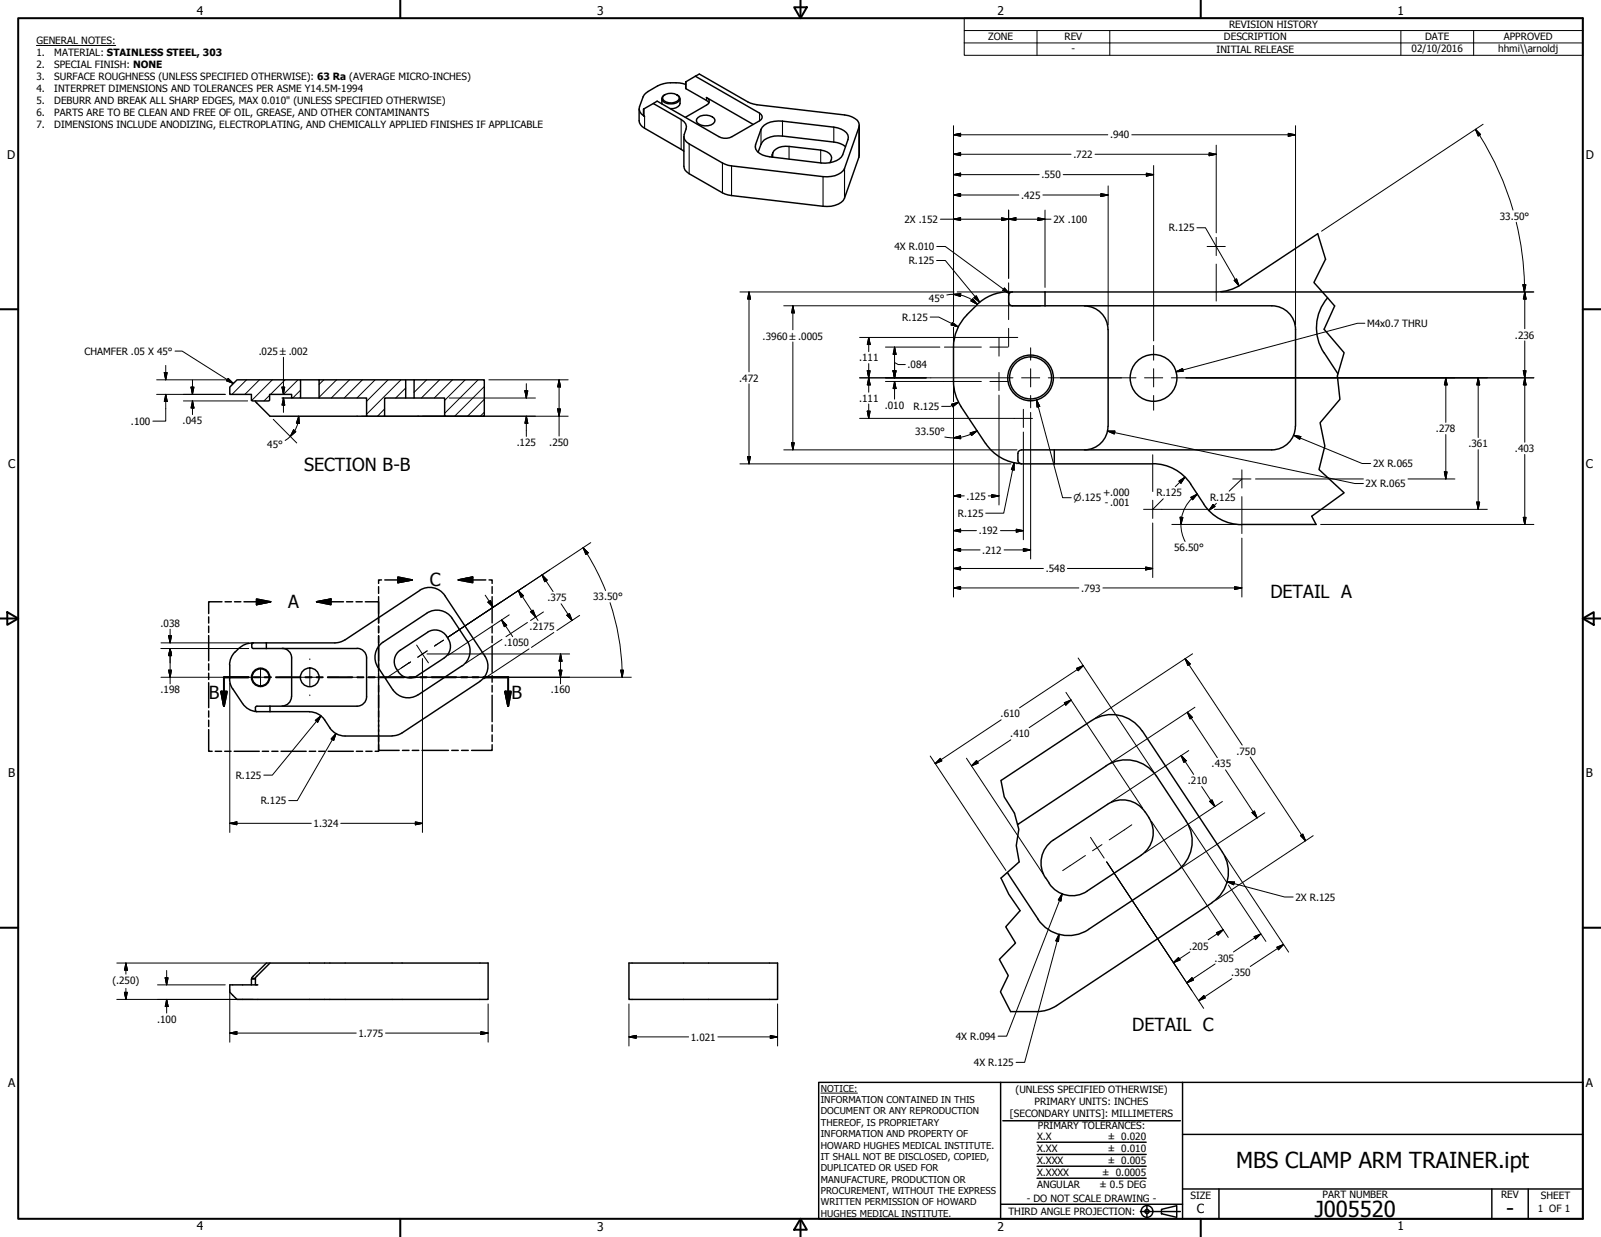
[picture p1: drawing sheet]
<svg xmlns="http://www.w3.org/2000/svg" width="559mm" height="432mm" viewBox="0 0 559 432" stroke-linecap="round" stroke-linejoin="round" font-family="sans-serif">
<!-- layer: Visible (ANSI) -->
<g fill="none" stroke="#000" stroke-width=".51">
<path d="M228 36.1l9.7 5.6a2.78 2.78 0 0 1 1.8 3.3l-.7 1.9M228 36.1l-3.2 1.9M231 34.5v1.8M231.6 33.4a3.8 3.8 0 0 1 5.5 .8 3.4 3.4 0 0 1-5.3 1l-.5-1.2zM232.1 33.1a1.39 1.39 0 0 0-.6 2.3 4.4 4.4 0 0 0 5.7-.5 1.42 1.42 0 0 0-1-1.8M237.4 34.5v1.6a2.85 2.85 0 0 1-3.5 1.8M239.3 29.5a14.6 14.6 0 0 0-9.7 .5 8.8 8.8 0 0 0-6.4 7.3 2.77 2.77 0 0 0 1.5 3.1M239.5 31l7.1 4.1 .9 .8M242.7 26.6l22.4 12.9a1.43 1.43 0 0 1 .9 1.3 1.43 1.43 0 0 1-.9 1.4l-9.6 5.5a4.8 4.8 0 0 1-4.6 0l-21.5-12.4-1.4 .8M242.7 26.6l1.4-.8 16.9 9.8M242.7 26.6l-3.2 1.9M264.2 36.6l30.6 3.5"/>
<path d="M224.8 40.5l.2 .1M225 44.8l13.7 8M239.2 41l8-4.7 .3-1.2-.9-1.1 16.3 9.4M240.5 50.2l11.7 6.7M243.6 41a4.2 4.2 0 0 1 6 .9 3.3 3.3 0 0 1-4.7 1.9 1.77 1.77 0 0 1-1.8-2.2zM255.3 57.9l32 3.8M265.6 50.4l-1 2.7M266.8 43.7a8.6 8.6 0 0 1 6.3-1.4l17.9 2.1a5.1 5.1 0 0 1 5.1 3.5l-2 6.1a7.1 7.1 0 0 1-7.5 2.9l-17.9-2.2a5.1 5.1 0 0 1-5.1-3.5l2-6.1zM269.5 54.9l-.1-.5a4 4 0 0 1 4.7-3.3l12.3 1.3a4.1 4.1 0 0 1 3.9 2.5l-.6 1.9M273.1 47.5l17.9 2.1a7.5 7.5 0 0 1 4.1 1.6M299.8 44.4l-5 14.4M299.8 54.9l-5 14.3"/>
<path d="M240.5 60.6l11.7 6.7M255.3 68.3l32 3.7M433.3 99.3a15.9 15.9 0 0 1-8.8 2.6h-72.5M459.9 81.6l-26.6 17.7M352.1 101.9a15.9 15.9 0 0 0-11.3 4.6l-3.4 3.4a16.2 16.2 0 0 0-4.6 11.3v12a15.8 15.8 0 0 0 2.6 8.7l8.6 12.9a16.1 16.1 0 0 0 12.3 7M353.3 101.9a1.2 1.2 0 0 0-1.3 1.3v2.3a1.3 1.3 0 0 0 1.3 1.2h90.6M364.7 101.9v4.8M378.5 106.8a8.2 8.2 0 0 1 8.2 8.2M386.8 115v33.8M443.9 106.7a8.3 8.3 0 0 1 8.3 8.3v33.8M463.4 104a15.9 15.9 0 0 0-1.3 19.2M80.2 135.1l2.5-2.5h22.2v6.3h-3.1v-1.2h-7.7v2l-.2 .3h-5.9l-.2-.3v-2h-7.6z"/>
<path d="M89.2 140v.2l5 5.1h33.8M98.5 138.9h3.3M104.9 138.9h6.5M104.9 132.6h6.5M111.4 132.6h30.2v6.3h-7.4v6.4h-6.2v-6.4h-16.6zM141.6 138.9h2.9M141.6 132.6h2.9M462.2 123.1l4.8 7.4M134.2 145.3h34.8v-12.7h-24.5v6.3h10.7v6.4M368 157v4.9M386.7 148.8a8.2 8.2 0 0 1-8.2 8.2M443.9 157h-87.3a1.3 1.3 0 0 0-1.3 1.3v2.4a1.3 1.3 0 0 0 1.3 1.2h45.7"/>
<path d="M452.1 148.8a8.2 8.2 0 0 1-8.2 8.2M402.4 161.9a15.9 15.9 0 0 1 13.2 7.1l4.6 7a15.7 15.7 0 0 0 13.2 7.1M433.5 183.1h25.9M146.4 206.1a6.4 6.4 0 0 1 8.9 1.8M146.5 206.1l-26.1 17.3M155.3 207.9l14 21.2M157.8 215.8l5.1 7.8M157.8 215.8a6.4 6.4 0 0 0-8.8-1.8l-15.3 10.2a6.4 6.4 0 0 0-1.8 8.8M80.1 236.9l.3 1.9 .8 1.7M80.2 232.2v4.7M82 227.6l-1.2 1.8-.7 2.7M87.9 224.4h29"/>
<path d="M87.9 224.5a7.5 7.5 0 0 0-5.9 3.1M88.4 224.4l-.5 .5v1.2l.5 .3h36.3M93 224.4v2M98.5 226.3a3.3 3.3 0 0 1 3.3 3.3v13.6M120.4 223.4l-1.7 .7-1.8 .3M124.6 226.3a3.3 3.3 0 0 1 3.4 3.3v13.6a3.3 3.3 0 0 1-3.4 3.3M132 232.9l5.1 7.9M139 234.5a4.8 4.8 0 0 0 6.7 1.4M149.2 220.7a4.9 4.9 0 0 1 7.2 2.3 4.7 4.7 0 0 1-1.3 6.6l-9.4 6.2M149.2 220.7l-9.4 6.2a4.9 4.9 0 0 0-.7 7.6M161.2 232.5l-15.3 10a6.3 6.3 0 0 1-8.8-1.7M163 223.7a6.4 6.4 0 0 1-1.8 8.8"/>
<path d="M167.5 237.9l-27.2 17.9M169.3 229.1a6.3 6.3 0 0 1-1.8 8.7M81.2 240.4l3.5 5.2a6.3 6.3 0 0 0 4.9 2.8M94.2 246.5v1.9M101.7 243.2a3.3 3.3 0 0 1-3.2 3.2M108 248.5a6.3 6.3 0 0 1 5.3 2.8M113.3 251.3a11.9 11.9 0 0 0 3.4 4.5l2.2 .9 1.5 .2h16.4M124.7 246.5h-35l-.5 .5v1.2l.5 .2h18.3M140.4 255.8l-1.7 .8-1.8 .3M381 251.5l-31.6 20.9M381 251.5a12.7 12.7 0 0 1 17.6 3.6M398.7 255.1l27.9 42.4a12.7 12.7 0 0 1-3.5 17.5"/>
<path d="M355.2 287.9l30.8-20.5a12.7 12.7 0 0 1 17.7 3.5l10.3 15.7a12.7 12.7 0 0 1-3.6 17.6M367.6 293.2a9.6 9.6 0 0 0-2.7 13.3M398.3 298.6l-18.8 12.4M399.7 283.5a9.5 9.5 0 0 0-13.2-2.7l-18.8 12.4M399.7 283.5l1.3 1.9M401 285.4a9.5 9.5 0 0 1-2.7 13.1M365 306.5l1.3 1.9M366.2 308.4a9.6 9.6 0 0 0 13.2 2.7M410.5 304.2l-30.6 20.3a12.7 12.7 0 0 1-17.6-3.6l-10.7-16.4M423.1 315.1l-54.3 35.9a12.7 12.7 0 0 1-7 2.1h-9.1M94.2 336.2l-5 5v2.6M219.5 336.2h51.9v12.7h-51.9z"/>
<path d="M87.8 341.8h1.4M87.9 341.6v-.4l5.1-5h77.4v12.7h-87.7l-2.5-2.6v-2.5h9.8M89.2 341.5h-1.2l-.2 .3v2"/>
<circle cx="359.7" cy="131.9" r="7.3"/>
<circle cx="359.7" cy="131.9" r="8"/>
<circle cx="402.6" cy="131.9" r="8.2"/>
<circle cx="91" cy="236.4" r="2.95"/>
<circle cx="91" cy="236.4" r="3.2"/>
<circle cx="108.1" cy="236.4" r="3.3"/>
</g>
<!-- layer: Break Line (ANSI) -->
<path d="M459.9 81.6l2.8 8.9-4.1 8.1 7.2 8.2-3.6 8.1 6.9 8.2-2.3 8.2 .9 8.1-6.9 8.2 1.6 8.1-2 8.2 8.7 8.1-11.3 8.2 1.6 2.9M349.4 272.4l1.1 5.8 3.6 5.6 1.5 5.7-.9 5.6 1 5.8-6.3 5.6 2.7 5.7 3.9 5.7-5 5.6 3.5 5.7-5.7 5.7 3.1 5.7-2.7 5.6 3.5 6.9" fill="none" stroke="#000" stroke-width=".51"/>
<!-- layer: Visible Narrow (ANSI) -->
<g fill="none" stroke="#000" stroke-width=".38">
<path d="M224.8 38v2.5M239.5 28.5v2.5M246.6 34v1.1M265.1 39.5v2.7M225 40.6v4.2M237.7 41.7v10.4M240.5 50.2v10.4M252.2 56.9v10.4M255.3 57.9v10.4M263.7 50.5v1.4M265.6 45.1v5.3M269.6 53.9v1"/>
<path d="M269.7 53.3v1.6M273.1 42.3v5.2M275.4 51.1v4.5M286.4 52.4v4.4M291 44.4v5.2M294.8 58.8v10.4M299.8 44.4v10.5M287.3 61.7v10.3"/>
</g>
<g fill="none" stroke="#000" stroke-width=".51">
<path d="M223.1 38v4.2a3.3 3.3 0 0 0 1.9 2.6M224.8 38l-.2 .1 .2 2.4M239.5 28.5v2.5M261 35.6l3.2 1M238.7 47.6v10.4a3 3 0 0 0 1.8 2.6M238.8 46.9a2.78 2.78 0 0 0 1.7 3.3M252.2 56.9l3.1 1M273.1 47.5a7.9 7.9 0 0 0-7 2.1l-.5 .8M294.8 58.8a7.1 7.1 0 0 1-7.5 2.9M294.8 40.1a6.4 6.4 0 0 1 4.9 2.7l.1 1.6M299.9 43.8l-.1 11.1M252.2 67.3l3.1 1"/>
<path d="M294.8 69.2a6.8 6.8 0 0 1-7.5 2.8"/>
</g>
<!-- layer: Detail Boundary (ANSI) -->
<g fill="none" stroke="#000" stroke-width=".51">
<path d="M72.8 215.3v2.2M72.8 218.6v2.2M77.5 210.1h-4.7v4.1M78.5 210.1h2.3M81.9 210.1h2.2M85.2 210.1h9.3M89.5 209.1l5 1-5 1zM110.5 210.1l5-1v2zM110.5 210.1h9.4M121 210.1h2.1M124.3 210.1h2.1M127.5 210.1h4.6v4.1"/>
<path d="M132.1 204.8v2.3M132.1 208.3v9.2M132.1 218.6v2.3M133.2 202.4h-1.1v1.2M134.3 202.4h9.6M138.9 201.4l5 1-5 1zM160 202.4l5-1v2zM160 202.4h9.5M170.7 202.4h1.1v1.2M171.8 204.8v2.3M171.8 208.3v9.1M171.8 218.6v2.3"/>
<path d="M72.8 221.9v8.7M72.8 231.7v2.2M72.8 235v2.2M72.8 238.3v8.7M132.1 221.9v12.8M132.1 235v3.1M132.1 238.3v17M171.8 222.1v2.2M171.8 225.5v9.2M171.8 235.8v2.3M171.8 239.3v2.3M72.8 254.7v7.6h1.2"/>
<path d="M72.8 248.2v2.1M72.8 251.4v2.2M132.1 254.7v7.6h-1.2M132.1 260v1.9h7.2M132.1 256.5v2.3M171.8 260v1.9h-7.2M171.8 242.7v9.2M171.8 253v2.3M171.8 256.5v2.3M75.1 262.3h2.2M78.4 262.3h2.2M81.7 262.3h8.8"/>
<path d="M91.6 262.3h2.1M94.9 262.3h2.1M98.1 262.3h8.8M107.9 262.3h2.3M111.3 262.3h2.2M114.6 262.3h8.7M124.4 262.3h2.2M127.7 262.3h2.2M140.5 261.9h2.2M143.9 261.9h2.3M147.3 261.9h9.2M157.7 261.9h2.3"/>
<path d="M161.1 261.9h2.3"/>
</g>
<path d="M89.5 211.1l5-1zM89.5 209.1l5 1-5 1zM110.5 210.1l5-1zM110.5 210.1l5-1v2zM138.9 203.4l5-1zM138.9 201.4l5 1-5 1zM160 202.4l5-1zM160 202.4l5-1v2z" fill="#000" stroke="#000" stroke-width=".51"/>
<!-- layer: Section Line (ANSI) -->
<g fill="none" stroke="#000" stroke-width=".7">
<path d="M86.7 236.4h-8.5v10M88.5 236.4h2.1M92.4 236.4h2.2M96.3 236.4h8.5M106.6 236.4h2.2M110.6 236.4h2M114.4 236.4h8.5M124.7 236.4h2.2M128.7 236.4h2.1M132.6 236.4h8.5M142.9 236.4h2.1M146.7 236.4h2.2"/>
<path d="M150.7 236.4h8.5M161 236.4h2.1M164.9 236.4h2.1M168.8 236.4h8.6v10M77.2 241.4h2l-1 5zM176.3 241.4h2l-.9 5z"/>
</g>
<path d="M77.2 241.4l1 5zM77.2 241.4h2l-1 5zM176.3 241.4l1.1 5zM176.3 241.4h2l-.9 5z" fill="#000" stroke="#000" stroke-width=".7"/>
<!-- layer: Border (ANSI) -->
<g fill="none" stroke="#000" stroke-width=".7">
<path d="M6.3 6.3h546.1v419.1h-546.1zM139.7 0v6.3M277.2 2.5h4.4l-2.2 3.8zM279.4 0v6.3M419.1 0v6.3M0 107.9h6.3M552.4 107.9h6.4M0 215.9h6.3M2.5 213.7l3.8 2.2-3.8 2.2zM552.4 215.9l3.9-2.2v4.4zM552.4 215.9h6.4M0 323.8h6.3"/>
<path d="M552.4 323.8h6.4M139.7 425.4v6.4M279.4 425.4l2.2 3.9h-4.4zM279.4 425.4v6.4M419.1 425.4v6.4"/>
</g>
<!-- layer: Title (ANSI) -->
<g fill="none" stroke="#000" stroke-width=".51">
<path d="M285.8 377.8h266.6v47.6h-266.6zM349.2 377.8v47.6M412.7 377.8v47.6M350 391.2h62M361.9 398.7h38.1M412.7 396h139.7M361.9 411.3h38.1M361.9 407.1h38.1M361.9 403h38.1M412.7 415h139.7M425.4 415v10.4M520.7 415v10.4"/>
<path d="M533.4 415v10.4M349.2 420.4h63.5M398 422.9h14M400.3 420.6v4.6M405.4 422.1l5.3-1.2v4l-5.3-1.2z"/>
<circle cx="400.3" cy="422.9" r="2.06"/>
<circle cx="400.3" cy="422.9" r=".73"/>
</g>
<path d="M286.5 381.6h12.8" fill="none" stroke="#000" stroke-width=".35"/>
<!-- layer: Hatch (ANSI) -->
<g fill="none" stroke="#000" stroke-width=".35">
<path d="M86 132.6l-5 5.1M90.6 132.6l-5.1 5.1M94.1 138l-2 2M95.1 132.6l-7.2 7.2M99.5 132.6l-5.1 5.1M104 132.6l-5.1 5.1M104.9 136.2l-2.7 2.7M113 132.6l-1.6 1.6M117.5 132.6l-6.1 6.1M122 132.6l-6.4 6.3M126.5 132.6l-6.4 6.3M130.9 132.6l-6.3 6.3"/>
<path d="M135.4 132.6l-7.4 7.5M140 132.6l-12 12M141.6 135.4l-3.5 3.5M148.9 132.6l-4.4 4.4M153.4 132.6l-6.3 6.3M157.9 132.6l-6.3 6.3M162.4 132.6l-7.2 7.2M166.9 132.6l-11.7 11.7M169 139.4l-5.8 5.9M169 134.9l-10.3 10.4M134.2 142.7l-2.4 2.6M169 143.9l-1.4 1.4"/>
</g>
<!-- layer: Symbol (ANSI) -->
<g fill="none" stroke="#000" stroke-width=".35">
<path d="M12.7 15.9h27.7M336.5 10.7v-4.4h215.9v4.4M336.5 15h215.9M361.9 10.7v8.6M387.3 10.7v8.6M488.9 10.7v8.6M514.3 10.7v8.6M552.4 10.7h-215.9v4.3M552.4 10.7v8.6h-215.9v-4.3M476.4 112.8h-2.6l-63.3 17M61.1 122.6h2.5l17.9 11.3M79.6 132.1l1.9 1.8-2.4-1z"/>
<path d="M410.5 129.8l2.2-1.1 .3 .9z"/>
</g>
<!-- layer: Centerline (ANSI) -->
<g fill="none" stroke="#000" stroke-width=".35">
<path d="M84.8 236.4h9.8M97.5 236.4h4M104.5 236.4h6.8M114.3 236.4h4M121.3 236.4h4M128.3 236.4h3.8M142.7 231.4l-8 5.3M143.3 231.1l-.6 .4M145.4 225.2l4.1 6.2M149.1 227.2l-3.3 2.2M154.8 223.5l-3.2 2.1M378.8 298.6l-5.3 3.6"/>
<path d="M380.6 292.3l4.8 7.2M384.6 294.8l-3.3 2.2M395 287.9l-7.8 5.3M373.6 302.1l-2.7 1.8"/>
</g>
<!-- layer: Center Mark (ANSI) -->
<g fill="none" stroke="#000" stroke-width=".35">
<path d="M352 98.7v12.9M421.3 86h6.4M424.5 82.9v6.3M424.5 92.2v12.9M348.7 118v6.3M348.9 117.8h6.3M352 114.6v6.4M324.9 131.9h28.7M329.6 121.2h12.9M329.6 133.2h12.9M345.5 121.2h6.4M345.5 133.2h6.4"/>
<path d="M348.7 130v6.3M356.6 131.9h6.3M359.7 121.4v4.3M359.7 128.7v6.4M359.7 138v4.4M365.9 131.9h4.3M391.4 131.9h5.1M399.5 131.9h6.3M402.7 120.6v5.1M402.7 128.7v6.4M402.7 138v5.2M408.8 131.9h5.2"/>
<path d="M354 146h6.4M357.2 142.9v6.3M402.3 158.8v12.8M399.2 177.8h6.3M402.3 174.6v6.4M430.3 167.2h6.3M433.5 164v6.4M433.5 173.4v12.8M90.9 233.2v6.4M108.1 230v.3M108.1 233.2v6.4M108.1 242.6v.2"/>
</g>
<!-- layer: Dimension (ANSI) -->
<g fill="none" stroke="#000" stroke-width=".35">
<path d="M332.8 47.1l2.5-.6v1.1zM332.8 53.8l2.5-.5v1.1zM332.8 43.9v68.2M332.8 47.1h53.9M332.8 53.8h41M382.2 53.8h42.3M395 47.1h57.2M402.7 57.8v61.2M422 53.3l2.5 .5-2.5 .6zM424.5 50.7v30.6M449.6 46.5l2.6 .6-2.6 .5zM452.2 43.9v69.5"/>
<path d="M515 45.1l1.8 1.9-.9 .5zM515 45.1a100.2 100.2 0 0 1 13.1 28.2M517.7 43.4l-56.4 37.3M328.2 76.5h38.6M332.8 61l2.5-.5v1zM332.8 68.1l2.5-.5v1zM332.8 76.5l2.5-.5v1zM332.8 61h29.9M332.8 68.1h22.8M349.6 76l2.4 .5-2.4 .5zM352 76.5l2.6-.5v1zM352 73.3v23.9"/>
<path d="M362.3 76l2.4 .5-2.4 .5zM364 68.1h22.8M364.7 73.3v27M371.1 61h31.6M384.2 67.6l2.6 .5-2.6 .5zM386.8 64.9v48.5M400.1 60.5l2.6 .5-2.6 .5zM417.8 79.5h3l11.6 20.3M529.2 77.6a98.7 98.7 0 0 1 2.9 24.3M326.9 90.9h3l12 14.6M327 86h2.9l22.4 16.4M430.8 97.9l.8-.6 .8 2.5z"/>
<path d="M531.6 99.4h1l-.5 2.5zM258.3 101.9h74.7M261.4 101.9l.5 2.5h-1zM261.4 101.9v27.9M273.6 106.7h66.6M276.7 106.7l.5 2.5h-.9zM276.7 106.7v8.4M276.7 119.4v37.6M300 117.8h48.9M303.2 117.8l.5 2.5h-1zM303.2 117.8v4.9M324.7 110.7h3l6.8 3.4"/>
<path d="M330.5 103l2.3-.3 2.5 .4M332.4 112.5l2.1 1.6-2.5-.7zM332.8 102.7l2.5-.1-.1 .9zM332.8 114.4v5.2M334.1 101.9h15.8M335.3 103l1.7 .5 2.2 1.1M339.2 104.6l1.9 1.6M339.5 104.3l1.6 1.9-2.2-1.2zM340 103.9l.7-.6 1.2 2.2zM340.6 106.7h11.4M350.6 100.5l1.7 1.9-2.3-1.1zM352.2 106.7h11"/>
<path d="M426.1 101.9h109.3M532.2 101.9l.4 2.5h-.9zM532.2 101.9v12.8M532.2 119v35.4M54.7 137.7h23.9M54.7 132.6h24.7M57.3 130h1.1l-.6 2.6zM57.8 137.7l.6 2.4h-1.1zM57.8 137.7v9.3h-4.5M57.8 127.6v5M64 140h22.4M66.7 135.1h1l-.5 2.6z"/>
<path d="M67.2 140l.5 2.4h-1zM67.2 132.7v5M67.2 140v4.7M98.4 135.1h1l-.5 2.6zM98.9 138.9l.5 2.5h-1zM98.9 124.7v13M98.9 138.9v5.1M156.8 138.9h30.1M170.6 132.6h27.7M183.2 136.4h1l-.5 2.5zM183.7 133.9v5M195.1 132.6l.5 2.5h-1z"/>
<path d="M195.1 132.6v19.6M261.4 134v27.9M300 131.9h24.9M302.7 129.4h1l-.5 2.5zM303.2 131.9l.5 2.5h-1zM303.2 126.9v10M309.1 121.2h18.9M309.1 133.2h20.5M311.7 129.4h1l-.5 2.5zM312.2 121.2l.5 2.5h-1zM312.2 126.6l1.3 .7h2.5M312.2 133.2l.5 2.4h-1z"/>
<path d="M312.2 133.2v6.1M312.2 121.2v10.7M332.8 134.7v5.4M348.7 137.9v38.4M361.8 139.6l1.1 2.3-1 .2zM361.8 139.6l9.1 34.1h3M370.2 131.9h21.2M414 131.9h121.4M504.6 131.9l.5 2.5h-1zM504.6 131.9v15.5M515.9 131.9l.5 2.5h-1zM515.9 131.9v20.8"/>
<path d="M531.7 129.4h.9l-.4 2.5zM532.2 131.9l.4 2.5h-.9zM95.4 146.4l8.2 8.2M102.5 150.1l.8 .6-2 1.6zM104.3 145.3l.2 2.5-1.1-.1zM104.3 145.3l-.3 2.4-.9 2.2-1.8 2.4-1.8 1.5M126.2 145.3h72.1M183.7 145.3l.5 2.5h-1zM183.7 145.3v7M194.6 142.7h1l-.5 2.6zM260.9 159.4h1l-.5 2.5zM273.6 157h81.4"/>
<path d="M276.3 154.6h.9l-.5 2.4zM300 146h54M302.7 143.5h1l-.5 2.5zM303.2 141v5M332.1 141.1l2.4-.7-2 1.6zM332.8 152.8l2.4-.7 .1 1.1zM332.8 142.2v66.2M334.5 140.4l-2.8 1.5h-3M338.6 151.1l2.5-.7-2 1.6zM341.1 150.4a15.2 15.2 0 0 1-8.8 2.4l-2.5-.3M357.2 150.8v37.6M359.7 144v1.9"/>
<path d="M359.7 146.1v49M386.6 150.5h2.5l-.2 1zM386.6 150.5l86.3 18.3h3M451.5 152l2.5 .4-.4 1zM451.5 152l23.9 9.8h3M504.6 151.7v15.5M515.9 157v20.8M532.2 158.6v24.5M258.3 161.9h94.6M332.8 173.1l2.5-.4v.9zM332.8 173.1h3.7M344.9 173.1h3.8"/>
<path d="M346.1 172.7l2.6 .4-2.6 .5zM353.9 161.5v2.6l-.9-.2zM353.9 161.5l-3.6 17.6h-6.3M354.9 161.9h.1M405.5 177.8h16.2M406 174.1l-3.7 3.7M411.5 168l2.1-1.4-1.4 2.1zM413.6 166.6l-3.4 3.3M415.6 173.6l2.3-1.1-1.7 1.9zM417.9 172.5a12.8 12.8 0 0 0-5.3 7.3l-.2 .8M423.4 176.1l.7 .7-2.1 1.4zM423.9 177.8h9.4"/>
<path d="M424.6 175.7l-2.6 2.5M433.5 167.2l-4.5 4.2M433.5 177.8h85.6M438.2 167.2h37.7M491.4 167.2h16.4M504.1 164.7h1l-.5 2.5zM515.4 175.3h1l-.5 2.5zM203.5 191.2l1.8 1.8-.8 .5zM203.5 191.2l4.4 7.3 3.5 7.6M206.2 189.4l-50.1 33.2M332.8 192l2.5-.5v1zM332.8 185.2l2.5-.5v1z"/>
<path d="M332.8 198.4l2.5-.5v1zM332.8 192h9.3M332.8 185.2h8M332.8 198.4h31.4M349.2 185.2h8M350.5 192h9.2M354.7 184.7l2.5 .5-2.5 .5zM357.2 191.5l2.5 .5-2.5 .5zM372.6 198.4h29.7M399.9 197.9l2.4 .5-2.4 .5zM402.3 182.6v19M409 183.1h22.9"/>
<path d="M411.9 180.5l1 .2-.7 2.4zM412.4 180.6l-.2 2.5a12.7 12.7 0 0 0 1.4 5.9M433.5 187.8v20.6M460.9 183.1h74.5M531.7 180.6h.9l-.4 2.5zM59.4 219.6v4.8M169.4 207.8l2.7 4.2M170.3 210.2l.9-.6 .9 2.4zM175.1 216.4l1.7 1.8-.8 .6zM175.1 216.4l3.8 5.8M177.7 214.6l-21.2 14.1M180.9 206.2l1.8 1.8-.8 .5z"/>
<path d="M180.9 206.2l6.9 10.4M184.1 217.3l-7.5 4.9M185.2 213.6l.9-.6 .9 2.4zM189.2 200.7l1.7 1.8-.8 .6zM189.2 200.7l3.8 5.8M189.7 213.6l-4.5 3M195.8 210.8l3.9 5.8M197.9 214.8l.9-.6 .9 2.4zM202.3 214.8l-7.9 5.3M212.9 210.4a82 82 0 0 1 4.3 26M332.8 205.2l2.5-.4v.9zM332.8 205.2h43.8"/>
<path d="M384.9 205.2h48.6M430.9 204.8l2.6 .4-2.6 .5zM56.2 236.4h28.6M56.2 226.4h30.6M56.2 224.4h30.6M58.9 233.9h1l-.5 2.5zM58.9 221.9h1l-.5 2.5zM59.4 226.4l.5 2.5h-1zM59.4 226.4v12.3M80.2 238.5v52.1M132 236.4h3M135.4 236.4h84.9"/>
<path d="M147.4 229.9v60.7M149 228.3h49.8M175.2 223.2l-12.7 8.4M184.7 226.5l-15.9 10.5M193.3 220.8l-7.8 5.2M195.1 233.9h1.1l-.6 2.5zM195.6 228.3l.6 2.5h-1.1zM195.6 228.3v10.4M216.7 233.9h.9l-.4 2.5zM375.7 233.3l2.4-1-1.8 1.8zM376.3 229.7l26.5 39.9M378.1 232.3l-22.2 14.8"/>
<path d="M413.6 229.9l1.8 1.9-.8 .5zM413.6 229.9l20 30.2M416.2 228.2l-33.9 22.4M110 251.5l2-1.6-1.1 2.2zM112 249.9l-16.9 20.7h-3M117.3 256l-.8 2.4-.9-.5zM117.3 256l-13.5 23.5h-3M349.4 251.3l-23 15.3M352.8 258.3l-13.7 9M371.5 245.3l2.3-1-1.8 1.8zM372 241.7l26.8 40.4M373.8 244.3l-14.6 9.7"/>
<path d="M414.4 248.6l1.8 1.8-.8 .6zM414.4 248.6l10.5 15.9M417.1 246.9l-29.8 19.6M324.7 263.9l26.4 39.9M328.2 264.7l.5 .9-2.3 1zM337.3 264.7l26.8 40.4M340.9 265.5l.5 .9-2.3 .9zM412.2 263.7l1.8 1.9-.8 .5zM412.2 263.7l4.4 6.6M414.9 262l-27 17.9M419.4 274.6l4.7 7M422.2 279.7l.8-.5 1.1 2.4z"/>
<path d="M426.7 279.8l-27.1 17.9M427.7 268.7l11.1 16.8M436.4 264.3l19.3 29.2M80.2 287.4l2.5-.5v1zM80.2 287.4h28.4M118.9 287.4h28.5M145 286.9l2.4 .5-2.4 .5zM401.9 286.7l26.8 40.5M414.9 288l13.4 20.2M427.5 298.8l22.3 33.6M437 283.7l.8-.6 1 2.4zM441.5 283.7l-29.8 19.6"/>
<path d="M453.9 291.7l.8-.6 1 2.4zM458.3 291.7l-33.9 22.5M370.7 312l-.4 2.5-.9-.4zM370.7 312l-19.4 49.7h-2.9M386.3 300.9l25.1 37.8M386.3 300.9l29.7 44.9M386.3 300.9l33.8 51.1M428.3 307.8l2.6 .1-.3 1zM428.3 307.8l20.1 5.3h3M428.8 308.9l13 19.7M40.8 336.2h51.8M43.9 336.2l.5 2.4h-1z"/>
<path d="M43.9 336.2v3.8M58.2 338.8v5M369.6 326.1l-.2 2.6-.9-.3zM369.6 326.1l-12 44.7h-3M409.6 336l1.8-1.7 .5 .8zM415.3 332.3l-5.7 3.7M424.1 336.5l-9.9 6.6M424.6 325.6l2.3-1.1-1.8 1.9zM426.9 324.5l-5.2 3.5M437.7 327l2.4-1-1.9 1.8zM440.1 326l-9.6 6.3M445.6 330.6l2.4-.9-1.8 1.8z"/>
<path d="M448 329.7l-11.6 7.7M40.8 348.9h47.6M43.4 346.4h1l-.5 2.5zM43.9 345v3.9M55 343.8h23.6M57.7 341.3h1l-.5 2.5zM58.2 348.9l.5 2.4h-1zM58.2 348.9v4.7M80.2 345.4v18.4M170.4 350.5v13.3M219.5 350.5v14.6M271.4 350.5v14.6"/>
<path d="M414.2 343.1l1.9-1.8 .5 .8zM418.3 349.3l1.9-1.8 .5 .9zM430 341.6l-11.7 7.7M80.2 360.6l2.5-.5v1zM80.2 360.6h44.1M134.6 360.6h35.8M167.8 360.1l2.6 .5-2.6 .5zM219.5 361.9l2.6-.5v1.1zM219.5 361.9h20.8M250.6 361.9h20.8M268.9 361.4l2.5 .5-2.5 .6z"/>
</g>
<g fill="#000" stroke="#000" stroke-width=".35">
<path d="M332.8 47.1l2.5-.6zM332.8 47.1l2.5-.6v1.1zM332.8 53.8l2.5-.5zM332.8 53.8l2.5-.5v1.1zM422 54.4l2.5-.6zM422 53.3l2.5 .5-2.5 .6zM449.6 47.6l2.6-.5zM449.6 46.5l2.6 .6-2.6 .5zM515 45.1l1.8 1.9zM515 45.1l1.8 1.9-.9 .5zM332.8 61l2.5-.5zM332.8 61l2.5-.5v1z"/>
<path d="M332.8 68.1l2.5-.5zM332.8 68.1l2.5-.5v1zM332.8 76.5l2.5-.5zM332.8 76.5l2.5-.5v1zM349.6 77l2.4-.5zM349.6 76l2.4 .5-2.4 .5zM352 76.5l2.6-.5zM352 76.5l2.6-.5v1zM362.3 77l2.4-.5zM362.3 76l2.4 .5-2.4 .5zM384.2 68.6l2.6-.5zM384.2 67.6l2.6 .5-2.6 .5z"/>
<path d="M400.1 61.5l2.6-.5zM400.1 60.5l2.6 .5-2.6 .5zM430.8 97.9l1.6 1.9zM430.8 97.9l.8-.6 .8 2.5zM531.6 99.4l.5 2.5zM531.6 99.4h1l-.5 2.5zM261.4 101.9l.5 2.5zM261.4 101.9l.5 2.5h-1zM276.7 106.7l.5 2.5zM276.7 106.7l.5 2.5h-.9zM332 113.4l2.5 .7zM332.4 112.5l2.1 1.6-2.5-.7z"/>
<path d="M332.8 102.7l2.5-.1zM332.8 102.7l2.5-.1-.1 .9zM338.9 105l2.2 1.2zM339.5 104.3l1.6 1.9-2.2-1.2zM340 103.9l1.9 1.6zM340 103.9l.7-.6 1.2 2.2zM350 101.3l2.3 1.1zM350.6 100.5l1.7 1.9-2.3-1.1zM532.2 101.9l.4 2.5zM532.2 101.9l.4 2.5h-.9zM57.3 130l.5 2.6zM57.3 130h1.1l-.6 2.6z"/>
<path d="M66.7 135.1l.5 2.6zM66.7 135.1h1l-.5 2.6zM98.4 135.1l.5 2.6zM98.4 135.1h1l-.5 2.6zM183.2 136.4l.5 2.5zM183.2 136.4h1l-.5 2.5zM195.1 132.6l.5 2.5zM195.1 132.6l.5 2.5h-1zM302.7 129.4l.5 2.5zM302.7 129.4h1l-.5 2.5zM303.2 117.8l.5 2.5zM303.2 117.8l.5 2.5h-1z"/>
<path d="M303.2 131.9l.5 2.5zM303.2 131.9l.5 2.5h-1zM311.7 129.4l.5 2.5zM311.7 129.4h1l-.5 2.5zM312.2 121.2l.5 2.5zM312.2 121.2l.5 2.5h-1zM312.2 133.2l.5 2.4zM312.2 133.2l.5 2.4h-1zM504.6 131.9l.5 2.5zM504.6 131.9l.5 2.5h-1zM515.9 131.9l.5 2.5zM515.9 131.9l.5 2.5h-1z"/>
<path d="M531.7 129.4l.5 2.5zM531.7 129.4h.9l-.4 2.5zM532.2 131.9l.4 2.5zM532.2 131.9l.4 2.5h-.9zM57.8 137.7l.6 2.4zM57.8 137.7l.6 2.4h-1.1zM67.2 140l.5 2.4zM67.2 140l.5 2.4h-1zM98.9 138.9l.5 2.5zM98.9 138.9l.5 2.5h-1zM102.5 150.1l-1.2 2.2zM102.5 150.1l.8 .6-2 1.6z"/>
<path d="M104.3 145.3l.2 2.5zM104.3 145.3l.2 2.5-1.1-.1zM183.7 145.3l.5 2.5zM183.7 145.3l.5 2.5h-1zM194.6 142.7l.5 2.6zM194.6 142.7h1l-.5 2.6zM260.9 159.4l.5 2.5zM260.9 159.4h1l-.5 2.5zM276.3 154.6l.4 2.4zM276.3 154.6h.9l-.5 2.4zM302.7 143.5l.5 2.5zM302.7 143.5h1l-.5 2.5z"/>
<path d="M332.5 142l2-1.6zM332.1 141.1l2.4-.7-2 1.6zM332.8 152.8l2.4-.7zM332.8 152.8l2.4-.7 .1 1.1zM339.1 152l2-1.6zM338.6 151.1l2.5-.7-2 1.6zM361.8 139.6l1.1 2.3zM361.8 139.6l1.1 2.3-1 .2zM386.6 150.5h2.5zM386.6 150.5h2.5l-.2 1zM451.5 152l2.5 .4zM451.5 152l2.5 .4-.4 1z"/>
<path d="M332.8 173.1l2.5-.4zM332.8 173.1l2.5-.4v.9zM346.1 173.6l2.6-.5zM346.1 172.7l2.6 .4-2.6 .5zM353.9 161.5v2.6zM353.9 161.5v2.6l-.9-.2zM413.6 166.6l-1.4 2.1zM411.5 168l2.1-1.4-1.4 2.1zM417.9 172.5l-1.7 1.9zM415.6 173.6l2.3-1.1-1.7 1.9zM423.4 176.1l-1.4 2.1zM423.4 176.1l.7 .7-2.1 1.4z"/>
<path d="M504.1 164.7l.5 2.5zM504.1 164.7h1l-.5 2.5zM515.4 175.3l.5 2.5zM515.4 175.3h1l-.5 2.5zM203.5 191.2l1.8 1.8zM203.5 191.2l1.8 1.8-.8 .5zM332.8 192l2.5-.5zM332.8 192l2.5-.5v1zM332.8 185.2l2.5-.5zM332.8 185.2l2.5-.5v1zM332.8 198.4l2.5-.5zM332.8 198.4l2.5-.5v1z"/>
<path d="M354.7 185.7l2.5-.5zM354.7 184.7l2.5 .5-2.5 .5zM357.2 192.5l2.5-.5zM357.2 191.5l2.5 .5-2.5 .5zM399.9 198.9l2.4-.5zM399.9 197.9l2.4 .5-2.4 .5zM411.9 180.5l.3 2.6zM411.9 180.5l1 .2-.7 2.4zM531.7 180.6l.5 2.5zM531.7 180.6h.9l-.4 2.5zM170.3 210.2l1.8 1.8zM170.3 210.2l.9-.6 .9 2.4z"/>
<path d="M175.1 216.4l1.7 1.8zM175.1 216.4l1.7 1.8-.8 .6zM180.9 206.2l1.8 1.8zM180.9 206.2l1.8 1.8-.8 .5zM185.2 213.6l1.8 1.8zM185.2 213.6l.9-.6 .9 2.4zM189.2 200.7l1.7 1.8zM189.2 200.7l1.7 1.8-.8 .6zM197.9 214.8l1.8 1.8zM197.9 214.8l.9-.6 .9 2.4zM332.8 205.2l2.5-.4zM332.8 205.2l2.5-.4v.9z"/>
<path d="M430.9 205.7l2.6-.5zM430.9 204.8l2.6 .4-2.6 .5zM58.9 233.9l.5 2.5zM58.9 233.9h1l-.5 2.5zM58.9 221.9l.5 2.5zM58.9 221.9h1l-.5 2.5zM59.4 226.4l.5 2.5zM59.4 226.4l.5 2.5h-1zM195.1 233.9l.5 2.5zM195.1 233.9h1.1l-.6 2.5zM195.6 228.3l.6 2.5zM195.6 228.3l.6 2.5h-1.1z"/>
<path d="M216.7 233.9l.5 2.5zM216.7 233.9h.9l-.4 2.5zM378.1 232.3l-1.8 1.8zM375.7 233.3l2.4-1-1.8 1.8zM413.6 229.9l1.8 1.9zM413.6 229.9l1.8 1.9-.8 .5zM112 249.9l-1.1 2.2zM110 251.5l2-1.6-1.1 2.2zM117.3 256l-.8 2.4zM117.3 256l-.8 2.4-.9-.5zM372 246.1l1.8-1.8zM371.5 245.3l2.3-1-1.8 1.8z"/>
<path d="M414.4 248.6l1.8 1.8zM414.4 248.6l1.8 1.8-.8 .6zM328.2 264.7l-1.8 1.9zM328.2 264.7l.5 .9-2.3 1zM340.9 265.5l-1.8 1.8zM340.9 265.5l.5 .9-2.3 .9zM412.2 263.7l1.8 1.9zM412.2 263.7l1.8 1.9-.8 .5zM422.2 279.7l1.9 1.9zM422.2 279.7l.8-.5 1.1 2.4zM80.2 287.4l2.5-.5zM80.2 287.4l2.5-.5v1z"/>
<path d="M145 287.9l2.4-.5zM145 286.9l2.4 .5-2.4 .5zM437 283.7l1.8 1.8zM437 283.7l.8-.6 1 2.4zM453.9 291.7l1.8 1.8zM453.9 291.7l.8-.6 1 2.4zM370.7 312l-.4 2.5zM370.7 312l-.4 2.5-.9-.4zM428.3 307.8l2.6 .1zM428.3 307.8l2.6 .1-.3 1zM43.9 336.2l.5 2.4zM43.9 336.2l.5 2.4h-1z"/>
<path d="M369.6 326.1l-.2 2.6zM369.6 326.1l-.2 2.6-.9-.3zM409.6 336l1.8-1.7zM409.6 336l1.8-1.7 .5 .8zM426.9 324.5l-1.8 1.9zM424.6 325.6l2.3-1.1-1.8 1.9zM438.2 327.8l1.9-1.8zM437.7 327l2.4-1-1.9 1.8zM448 329.7l-1.8 1.8zM445.6 330.6l2.4-.9-1.8 1.8zM43.4 346.4l.5 2.5zM43.4 346.4h1l-.5 2.5z"/>
<path d="M57.7 341.3l.5 2.5zM57.7 341.3h1l-.5 2.5zM58.2 348.9l.5 2.4zM58.2 348.9l.5 2.4h-1zM414.2 343.1l1.9-1.8zM414.2 343.1l1.9-1.8 .5 .8zM418.3 349.3l1.9-1.8zM418.3 349.3l1.9-1.8 .5 .9zM80.2 360.6l2.5-.5zM80.2 360.6l2.5-.5v1zM167.8 361.1l2.6-.5zM167.8 360.1l2.6 .5-2.6 .5z"/>
<path d="M219.5 361.9l2.6-.5zM219.5 361.9l2.6-.5v1.1zM268.9 362.5l2.5-.6zM268.9 361.4l2.5 .5-2.5 .6z"/>
</g>
<!-- layer: Symbol (ANSI) -->
<path d="M79.1 132.9l2.4 1zM79.6 132.1l1.9 1.8-2.4-1zM410.5 129.8l2.2-1.1zM410.5 129.8l2.2-1.1 .3 .9z" fill="#000" stroke="#000" stroke-width=".35"/>
<g font-size="7.7">
<text x="431.5" y="407.6">MBS CLAMP ARM TRAINER.ipt</text>
<text x="458.9" y="424.8">J005520</text>
<text x="525.7" y="424.4">-</text>
</g>
<g font-size="6.3">
<text x="106.1" y="164.5">SECTION B-B</text>
<text x="150.1" y="204.7">C</text>
<text x="443.4" y="208.9">DETAIL A</text>
<text x="100.6" y="212.3">A</text>
<text x="72.9" y="243.9">B</text>
<text x="178.6" y="244.2">B</text>
<text x="395.2" y="359.9">DETAIL C</text>
</g>
<text font-size="4.4" x="417.8" y="423.5">C</text>
<g font-size="4.2">
<text x="68.7" y="5.3">4</text>
<text x="208.4" y="5.3">3</text>
<text x="348.1" y="5.3">2</text>
<text x="487.8" y="5.3">1</text>
<text x="2.5" y="55.5">D</text>
<text x="553.5" y="55.5">D</text>
<text x="2.8" y="163.4">C</text>
<text x="553.5" y="163.4">C</text>
<text x="2.9" y="271.4">B</text>
<text x="553.5" y="271.4">B</text>
<text x="2.8" y="379.3">A</text>
<text x="553.5" y="379.3">A</text>
<text x="68.7" y="429.5">4</text>
<text x="208.4" y="429.6">3</text>
<text x="348.1" y="429.6">2</text>
<text x="487.8" y="429.5">1</text>
</g>
<g font-size="3.5">
<text x="429" y="9.8">REVISION HISTORY</text>
<text x="12.7" y="15.3">GENERAL NOTES:</text>
<text x="344.9" y="14.1">ZONE</text>
<text x="371.5" y="14.1">REV</text>
<text x="427.2" y="14.1">DESCRIPTION</text>
<text x="497.4" y="14.1">DATE</text>
<text x="524.9" y="14.1">APPROVED</text>
<text x="12.7" y="19.5">1.</text>
<text x="12.7" y="23.7">2.</text>
<text x="18.9" y="19.5">MATERIAL: STAINLESS STEEL, 303</text>
<text x="18.9" y="23.7">SPECIAL FINISH: NONE</text>
<text x="374" y="18.3">-</text>
<text x="424.6" y="18.4">INITIAL RELEASE</text>
<text x="492.7" y="18.2">02/10/2016</text>
<text x="522.9" y="18.1">hhmi\\arnoldj</text>
<text x="12.7" y="27.8">3.</text>
<text x="18.9" y="27.8">SURFACE ROUGHNESS (UNLESS SPECIFIED OTHERWISE): 63 Ra (AVERAGE MICRO-INCHES)</text>
<text x="12.7" y="32">4.</text>
<text x="18.9" y="32">INTERPRET DIMENSIONS AND TOLERANCES PER ASME Y14.5M-1994</text>
<text x="12.7" y="36.2">5.</text>
<text x="12.7" y="40.4">6.</text>
<text x="18.9" y="36.2">DEBURR AND BREAK ALL SHARP EDGES, MAX 0.010&quot; (UNLESS SPECIFIED OTHERWISE)</text>
<text x="18.9" y="40.4">PARTS ARE TO BE CLEAN AND FREE OF OIL, GREASE, AND OTHER CONTAMINANTS</text>
<text x="12.7" y="44.6">7.</text>
<text x="18.9" y="44.6">DIMENSIONS INCLUDE ANODIZING, ELECTROPLATING, AND CHEMICALLY APPLIED FINISHES IF APPLICABLE</text>
<text x="387.5" y="48.3">.940</text>
<text x="374.6" y="55.1">.722</text>
<text x="363.5" y="62.2">.550</text>
<text x="356.4" y="69.3">.425</text>
<text x="315.7" y="77.8">2X .152</text>
<text x="367.7" y="77.8">2X .100</text>
<text x="523.5" y="76.8">33.50°</text>
<text x="408" y="80.8">R.125</text>
<text x="312.2" y="87.3">4X R.010</text>
<text x="317.2" y="92.2">R.125</text>
<text x="324.2" y="105.5">45°</text>
<text x="314.9" y="112">R.125</text>
<text x="266.2" y="118.6">.3960 ±.0005</text>
<text x="477.2" y="114.1">M4x0.7 THRU</text>
<text x="528.8" y="118.2">.236</text>
<text x="29.5" y="123.8">CHAMFER .05 X 45°</text>
<text x="90.3" y="123.9">.025 ±.002</text>
<text x="299.8" y="126.1">.111</text>
<text x="316.8" y="128.5">.084</text>
<text x="258" y="133.2">.472</text>
<text x="299.8" y="140.2">.111</text>
<text x="308.8" y="142.7">.010</text>
<text x="318.9" y="143.1">R.125</text>
<text x="45.7" y="148.3">.100</text>
<text x="63.8" y="148.1">.045</text>
<text x="180.3" y="155.7">.125</text>
<text x="191.7" y="155.6">.250</text>
<text x="319.5" y="151.7">33.50°</text>
<text x="501.2" y="150.8">.278</text>
<text x="93.3" y="156.4">45°</text>
<text x="512.6" y="156.1">.361</text>
<text x="528.8" y="157.8">.403</text>
<text x="479.2" y="163.1">2X R.065</text>
<text x="385" y="173">+.000</text>
<text x="403.7" y="173.3">R.125</text>
<text x="476.6" y="170.1">2X R.065</text>
<text x="337.3" y="174.4">.125</text>
<text x="385.6" y="176.6">- .001</text>
<text x="422.3" y="174.8">R.125</text>
<text x="334.3" y="180.4">R.125</text>
<text x="341.6" y="186.5">.192</text>
<text x="342.8" y="193.2">.212</text>
<text x="409.8" y="192.4">56.50°</text>
<text x="365" y="199.7">.548</text>
<text x="191.1" y="209.9">.375</text>
<text x="207" y="209.5">33.50°</text>
<text x="377.4" y="206.5">.793</text>
<text x="56" y="218.8">.038</text>
<text x="184.8" y="220">.2175</text>
<text x="176" y="225.6">.1050</text>
<text x="56" y="242.1">.198</text>
<text x="192.3" y="242.1">.160</text>
<text x="349.2" y="250.4">.610</text>
<text x="352.6" y="257.4">.410</text>
<text x="431.5" y="263.5">.750</text>
<text x="422.9" y="267.9">.435</text>
<text x="82.3" y="271.8">R.125</text>
<text x="414.6" y="273.7">.210</text>
<text x="91" y="280.7">R.125</text>
<text x="109.5" y="288.7">1.324</text>
<text x="452.1" y="314.4">2X R.125</text>
<text x="415.1" y="331.5">.205</text>
<text x="423.9" y="335.7">.305</text>
<text x="429.8" y="340.8">.350</text>
<text x="39.2" y="343.5">(.250)</text>
<text x="54.8" y="357">.100</text>
<text x="125.1" y="361.9">1.775</text>
<text x="241.1" y="363.2">1.021</text>
<text x="333.6" y="363">4X R.094</text>
<text x="339.9" y="372.1">4X R.125</text>
<text x="354.5" y="381.6">(UNLESS SPECIFIED OTHERWISE)</text>
<text x="352.5" y="390">[SECONDARY UNITS]: MILLIMETERS</text>
<text x="361.1" y="385.8">PRIMARY UNITS: INCHES</text>
<text x="362.3" y="394.1">PRIMARY TOLERANCES:</text>
<text x="361.9" y="397.9">X.X</text>
<text x="386.7" y="398">± 0.020</text>
<text x="361.9" y="402.1">X.XX</text>
<text x="361.9" y="406.3">X.XXX</text>
<text x="386.7" y="402.1">± 0.010</text>
<text x="386.7" y="406.3">± 0.005</text>
<text x="361.9" y="410.5">X.XXXX</text>
<text x="384.7" y="410.5">± 0.0005</text>
<text x="358.4" y="419.7">- DO NOT SCALE DRAWING -</text>
<text x="361.9" y="414.6">ANGULAR</text>
<text x="383.8" y="414.7">± 0.5 DEG</text>
<text x="415.5" y="418.4">SIZE</text>
<text x="461.6" y="418.3">PART NUMBER</text>
<text x="523.9" y="418.3">REV</text>
<text x="537.8" y="418.4">SHEET</text>
<text x="352" y="424.2">THIRD ANGLE PROJECTION:</text>
<text x="536.7" y="423.2">1 OF 1</text>
</g>
<g font-size="3.3">
<text x="374.7" y="175">⌀.125</text>
<text x="286.5" y="381.1">NOTICE:</text>
<text x="286.5" y="385">INFORMATION CONTAINED IN THIS</text>
<text x="286.5" y="389">DOCUMENT OR ANY REPRODUCTION</text>
<text x="286.5" y="392.9">THEREOF, IS PROPRIETARY</text>
<text x="286.5" y="396.9">INFORMATION AND PROPERTY OF</text>
<text x="286.5" y="400.9">HOWARD HUGHES MEDICAL INSTITUTE.</text>
<text x="286.5" y="404.9">IT SHALL NOT BE DISCLOSED, COPIED,</text>
<text x="286.5" y="408.9">DUPLICATED OR USED FOR</text>
<text x="286.5" y="412.8">MANUFACTURE, PRODUCTION OR</text>
<text x="286.5" y="416.8">PROCUREMENT, WITHOUT THE EXPRESS</text>
<text x="286.5" y="420.8">WRITTEN PERMISSION OF HOWARD</text>
<text x="286.5" y="424.8">HUGHES MEDICAL INSTITUTE.</text>
</g>
</svg>
